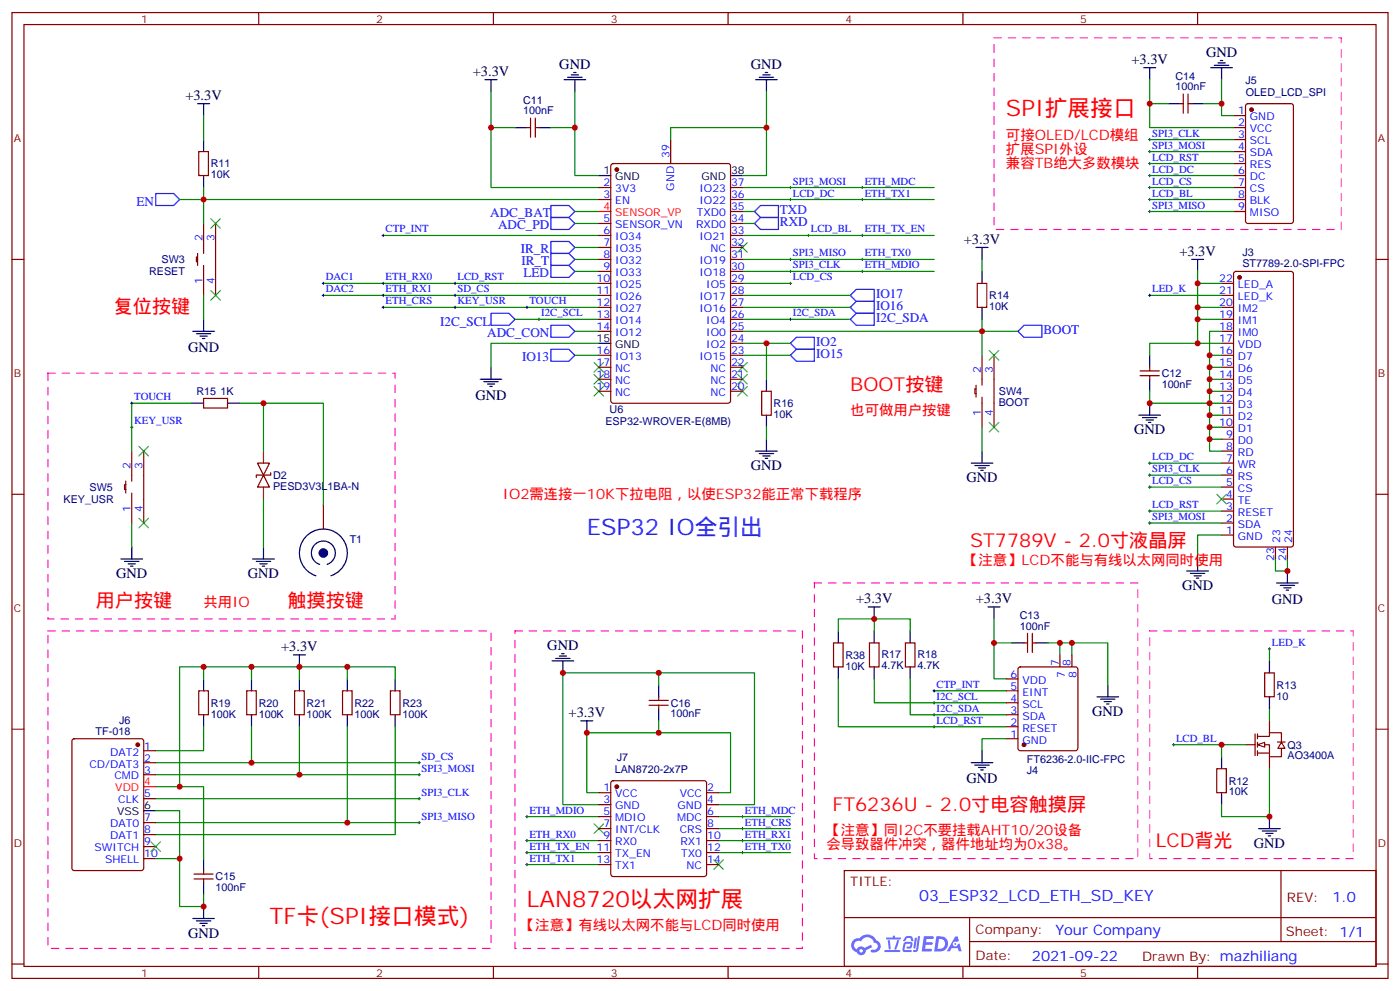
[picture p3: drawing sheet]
<svg xmlns="http://www.w3.org/2000/svg" width="412mm" height="292mm" viewBox="0 0 412 292" stroke-linecap="round" stroke-linejoin="round" font-family="sans-serif">
<g fill="none" stroke="#870000" stroke-width=".35">
<path d="M3.5 3.7h405.4v284.3h-405.4zM7.1 7.2h398.2v277.3h-398.2zM76.2 3.7v3.5M145.3 3.7v3.5M214.5 3.7v3.5M283.6 3.7v3.5M352.8 3.7v3.5M3.5 76.4h3.6M405.3 76.4h3.6M3.5 145.5h3.6M405.3 145.5h3.6M3.5 214.7h3.6"/>
<path d="M405.3 214.7h3.6M248.7 256.3h156.6v28.2h-156.6zM377.3 256.3v20.9M248.7 270.1h156.5M285.6 277.2h119.6M285.6 270.1v14.2M3.5 283.8h3.6M76.2 284.5v3.5M145.3 284.5v3.5M214.5 284.5v3.5M283.6 284.5v3.5M352.8 284.5v3.5"/>
<path d="M405.3 283.8h3.6"/>
</g>
<g fill="#5487ff">
<path d="M272.1 275.6h2.6l.3 .2-.1 .6h-2l-.1 1h1.6l.4 .4-.4 .3h-1.7l-.2 1.2 1.8 .1 .3 .3-.2 .4h-2.9z"/>
<path d="M281.4 275.7h.7l.4 1.3-.7 .3a.74 .74 0 0 0-1.1 .3 .74 .74 0 0 0 .5 1.1 .74 .74 0 0 0 .9-.7l.5-.3 .7 2.4h-.9l-.2-1h-1.9l-.5 1h-.9z"/>
<path d="M269.5 276.1h.6l-.4 2.9a.31 .31 0 0 1-.3 .3 .31 .31 0 0 1-.3-.3z"/>
<path d="M270.4 275.6h.6l-.5 4a.89 .89 0 0 1-.7 .7 .89 .89 0 0 1-.9-.3l1-.5z"/>
<path d="M266.8 275.8l.6-.2 1.2 .1 .5 1.3-.6 .1-.4-.9-1 .1a.95 .95 0 0 1-1 .8l-.1-.2z"/>
<path d="M266.4 277.5l1.8-.2a1.04 1.04 0 0 1 .6 1.1 1.04 1.04 0 0 1-.8 .9h-.7a.29 .29 0 0 1-.3-.4 .29 .29 0 0 1 .3-.2h.7l.2-.8h-1.4l-.4 1.7 1.9 .1a.29 .29 0 0 1 .3 .3 .29 .29 0 0 1-.3 .3h-2l-.4-.3 .2-2.1z"/>
<path d="M260.5 279.7h4.4a.3 .3 0 0 1 .3 .3 .3 .3 0 0 1-.3 .3h-4.3z"/>
<path d="M264.3 276.8h.6l-.5 1.6a1.02 1.02 0 0 1-.7 1.2l-.2-.3z"/>
<path d="M261.5 276.8h.6l.3 2.4-.3 .3-.3-.2z"/>
<path d="M261.1 276h1.9l.2-.5h.5l-.1 .5h1.5a.29 .29 0 0 1 .3 .3 .29 .29 0 0 1-.3 .3h-3.9z"/>
<path d="M275.8 275.6l-.6 4.5h1.4a2.27 2.27 0 0 0 2.7-2.3 2.27 2.27 0 0 0-2.7-2.2zM276.6 276.4a1.5 1.5 0 0 1 1.8 1.6 1.5 1.5 0 0 1-1.9 1.3h-.3z"/>
<path d="M251.4 276.8a2.09 2.09 0 0 0 1 3.5 1.37 1.37 0 0 0 1.5 .9 1.37 1.37 0 0 0 1.1-1.4l2-1-.5-.7-1.8 1a1.4 1.4 0 0 0-2.3 .4 1.32 1.32 0 0 1-.6-1.9 1.32 1.32 0 0 1 1.9-.4 2.02 2.02 0 0 1 2-1.3 2.02 2.02 0 0 1 1.8 1.6 1.09 1.09 0 0 1 1.1 1.4 1.09 1.09 0 0 1-1.6 .7 .41 .41 0 0 0-.5 .3 .41 .41 0 0 0 .4 .5 1.89 1.89 0 0 0 2.4-1.2 1.89 1.89 0 0 0-1.2-2.4 2.98 2.98 0 0 0-5-.6l-1 .1zM253.2 279.9a.52 .52 0 0 1 1 0 .52 .52 0 0 1-1 0z"/>
<circle cx="281.4" cy="277.9" r=".28"/>
</g>
<path d="M175 113.8l2.8 2.8M175 110.2l2.8 2.9M175 106.7l2.8 2.8M177.8 113.8l-2.8 2.8M177.8 110.2l-2.8 2.9M177.8 106.7l-2.8 2.8M217.3 113.8l2.8 2.8M217.3 110.2l2.8 2.9M217.3 106.7l2.8 2.8M220.1 113.8l-2.8 2.8M220.1 110.2l-2.8 2.9M220.1 106.7l-2.8 2.8" fill="none" stroke="#3c3" stroke-width=".35"/>
<g fill="none" stroke="#870000" stroke-width=".35">
<path d="M155.2 37.6h1.1M156.3 34.7v5.7M157.7 34.7v5.7M157.7 37.6h1M58.6 44.6h2.8v7.1h-2.8zM58.2 75.7h-.3v1.4h.3M58.2 74.6v3.5M60 65.8v8.8M60 78.1v8.9M63.5 65.8v21.2M359.8 83.4h3.6M359.8 87h3.6"/>
<path d="M359.8 90.5h3.6M359.8 94h3.6M359.8 97.5h3.6M363.6 80.1l.5-.2h16.2l.6 .4 .1 80-.2 .5-.5 .2h-16.2l-.5-.2-.2-.5v-79.7zM359.8 101.1h3.6M359.8 104.6h3.6M359.8 108.1h3.6M359.8 111.7h3.6M359.8 115.2h3.6M359.8 118.7h3.6M359.8 122.2h3.6M359.8 125.8h3.6"/>
<path d="M359.8 129.3h3.6M359.8 132.8h3.6M359.8 136.3h3.6M359.8 139.9h3.6M359.8 143.4h3.6M359.8 146.9h3.6M359.8 150.5h3.6M359.8 154h3.6M359.8 157.5h3.6M375.7 161v3.6M379.2 161v3.6M366.9 219.3h2.8"/>
<path d="M369.7 216.1v6.3M370.4 219.3h3.5v3.5h3.6v-2.5M370.4 216.8h3.5v-1.1h3.6v2.8M370.4 216.1v1.4M370.4 218.5v1.5M373.9 212.2v3.5M376.3 218.5h2.3M377.5 218.5l1 1.8h-2.1zM370.4 221v1.4M370.4 221.7h3.5M373.9 222.8v3.5"/>
</g>
<g fill="none" stroke="#000" stroke-width=".35">
<path d="M142.9 23.5h3.5M144.6 23.5v3.5M151.7 37.6h3.5M158.7 37.6h3.6M166.2 23.5h6.3M167.2 22.8h4.2M168.3 22h2.1M169 21.3h.7M169.3 23.5v3.5M222.6 23.5h6.4M223.7 22.8h4.2M224.7 22h2.1"/>
<path d="M225.4 21.3h.7M225.8 23.5v3.5M60 41.1v3.5M60 51.7v3.5M56.8 97.5h6.3M57.9 98.2h4.2M58.9 99h2.1M59.6 99.7h.7M60 94v3.5M141.5 111.7h6.3M142.5 112.4h4.3M143.6 113.1h2.1"/>
<path d="M144.3 113.8h.7M144.6 108.1v3.6"/>
</g>
<path d="M144.6 27v28.2h31.8M144.6 37.6h7.1M162.3 37.6h7M169.3 27v24.7h7.1M225.8 27v24.7h-7.1M52.9 58.7h7.1v7.1M60 55.2v3.5h116.4M169.3 62.3h7.1M169.3 65.8h7.1M95.2 83.4h81.2M95.2 87h81.2M112.9 90.5h63.5" fill="none" stroke="#008700" stroke-width=".35"/>
<path d="M45.9 57h5.3l1.7 1.7-1.7 1.8h-5.3zM162.3 60.5h5.3l1.7 1.8-1.7 1.7h-5.3zM162.3 64h5.3l1.7 1.8-1.7 1.8h-5.3zM162.3 71.1h5.3l1.7 1.7-1.7 1.8h-5.3zM162.3 74.6h5.3l1.7 1.8-1.7 1.7h-5.3zM162.3 78.1h5.3l1.7 1.8-1.7 1.8h-5.3zM162.3 95.8h5.3l1.7 1.7-1.7 1.8h-5.3zM250.5 87l1.7-1.8h5.3v3.5h-5.3zM250.5 90.5l1.7-1.8h5.3v3.6h-5.3z" fill="none" stroke="#00f" stroke-width=".35"/>
<g fill="none" stroke="#000" stroke-width=".29">
<path d="M232.5 58.7h.7M232.8 58.4v.7M253.6 55.2h.8M253.6 58.7h.8M254 54.9v.7M254 58.4v.7M237.8 69.3h.7M238.1 69v.7M253.6 69.3h.8M253.6 76.4h.8M253.6 79.9h.8M254 69v.7"/>
<path d="M254 76v.7M254 79.6v.7M112.5 83.4h.7M112.5 87h.7M112.5 90.5h.7M112.9 83.1v.7M112.9 86.6v.7M112.9 90.1v.7M133.7 83.4h.7M133.7 87h.7M133.7 90.5h.7M134.1 83.1v.7"/>
<path d="M134.1 86.6v.7M134.1 90.1v.7M232.5 83.4h.7M232.8 83.1v.7M38.5 125.8h.7M38.8 125.4v.7M338.3 136.3h.7M338.7 136v.7M338.3 143.4h.7M338.3 150.5h.7M338.7 143.1v.7M338.7 150.1v.7"/>
<path d="M345.4 219.3h.7M345.7 218.9v.7M123.1 224.5h.7M123.5 224.2v.7M154.9 240.4h.7M154.9 251h.7M154.9 254.5h.7M154.9 247.5h.7M155.2 240.1v.7M155.2 247.1v.7M155.2 250.6v.8M155.2 254.2v.7"/>
<path d="M218.4 240.4h.7M218.4 251h.7M218.4 243.9h.7M218.4 247.5h.7M218.7 240.1v.7M218.7 243.6v.7M218.7 247.1v.7M218.7 250.6v.8"/>
</g>
<circle cx="365.1" cy="81.7" r=".53" fill="#870000" stroke="#870000" stroke-width=".35"/>
<path d="M370.4 219.3l2.1-.8v1.5z" fill="#fff" stroke="#870000" stroke-width=".35"/>
<g fill="none" stroke="#000" stroke-width=".35">
<path d="M336.9 19.9h3.5M338.7 19.9v3.6M356.7 19.9h6.3M357.7 19.2h4.2M358.8 18.5h2.1M359.5 17.8h.7M359.8 19.9v3.6M58.2 30.5h3.5M60 30.5v3.5M344 30.5h3.5M351 30.5h3.5M176.4 51.7h3.5"/>
<path d="M215.2 51.7h3.5M287.5 72.8h3.5M289.3 72.8v3.6M289.3 79.9v3.5M351 76.4h3.5M352.8 76.4v3.5M289.3 90.5v3.5M56.4 118.7h3.6M67 118.7h3.6M176.4 101.1h3.5M225.8 111.7v3.5M338.7 104.6v3.5"/>
<path d="M338.7 111.7v3.5M338.7 118.7v3.5M222.6 132.8h6.4M223.7 133.5h4.2M224.7 134.2h2.1M225.4 134.9h.7M225.8 122.2v3.6M225.8 129.3v3.5M286.1 136.3h6.4M287.2 137.1h4.2M288.2 137.8h2.1M288.9 138.5h.7"/>
<path d="M289.3 132.8v3.5M335.5 122.2h6.3M336.5 122.9h4.3M337.6 123.6h2.1M338.3 124.4h.7M35.6 164.6h6.4M36.7 165.3h4.2M37.7 166h2.2M38.5 166.7h.7M38.8 161v3.6M74.4 164.6h6.4M75.5 165.3h4.2"/>
<path d="M76.6 166h2.1M77.3 166.7h.7M77.6 161v3.6M96.4 166.2a3.5 3.5 0 0 0 1.7-5.5 3.5 3.5 0 0 0-5.7 0 3.5 3.5 0 0 0 1.8 5.5M97.5 169.5a7.1 7.1 0 0 0 3.4-10.9 7.1 7.1 0 0 0-11.4 .1 7.1 7.1 0 0 0 3.5 10.8M255.8 178.7h3.5M257.5 178.7v3.5M291 178.7h3.6M292.8 178.7v3.5M349.6 168.1h6.4M350.7 168.8h4.2M351.7 169.5h2.1"/>
<path d="M352.4 170.2h.7M352.8 164.6v3.5M376.1 171.6h6.3M377.1 172.3h4.3M378.2 173h2.1M378.9 173.7h.7M379.2 168.1v3.5M60 199.8v3.6M74.1 199.8v3.6M86.4 192.8h3.6M88.2 192.8v3.5M88.2 199.8v3.6"/>
<path d="M102.3 199.8v3.6M116.4 199.8v3.6M162.6 194.6h6.4M163.7 193.9h4.2M164.7 193.1h2.2M165.5 192.4h.7M165.8 194.6v3.5M246.9 185.7v3.6M246.9 196.3v3.5M257.5 185.7v3.6M257.5 196.3v3.5M268.1 185.7v3.6"/>
<path d="M268.1 196.3v3.5M298.1 189.3h3.5M305.2 189.3h3.5M373.9 194.6v3.5M60 210.4v3.6M74.1 210.4v3.6M88.2 210.4v3.6M102.3 210.4v3.6M116.4 210.4v3.6M171.1 212.2h3.5M172.9 212.2v3.5M194 201.6v3.5"/>
<path d="M194 208.7v3.5M323.1 205.1h6.4M324.2 205.8h4.2M325.3 206.6h2.1M326 207.3h.7M326.3 201.6v3.5M373.9 205.1v3.6M42.3 238.7h3.6M286.1 224.5h6.4M287.2 225.2h4.2M288.2 226h2.1M288.9 226.7h.7"/>
<path d="M289.3 221v3.5M359.8 222.8v3.5M359.8 233.4v3.5M60 252.8v3.5M60 259.8v3.5M370.8 243.9h6.3M371.8 244.7h4.3M372.9 245.4h2.1M373.6 246.1h.7M373.9 240.4v3.5M56.8 270.4h6.3M57.9 271.1h4.2"/>
<path d="M58.9 271.8h2.1M59.6 272.5h.7M60 266.9v3.5"/>
</g>
<g fill="none" stroke="#870000" stroke-width=".35">
<path d="M347.5 30.5h1M348.5 27.7v5.6M350 27.7v5.6M350 30.5h1M363.4 34h3.5M363.4 37.6h3.5M367.1 30.7l.5-.2h12.7l.6 .4 .1 34.2-.5 .6-12.9 .1-.7-.5v-34.1zM176.4 55.2h3.5M176.4 58.7h3.5M180.2 48.4l.4-.2h33.9l.6 .4 .1 69.4-.5 .7h-34.1l-.6-.5-.1-69.3zM197.6 41.1v7.1M215.2 55.2h3.5"/>
<path d="M215.2 58.7h3.5M363.4 41.1h3.5M363.4 44.6h3.5M363.4 48.2h3.5M363.4 51.7h3.5M363.4 55.2h3.5M363.4 58.7h3.5M176.4 65.8h3.5M176.4 69.3h3.5M176.4 72.8h3.5M176.4 76.4h3.5M176.4 79.9h3.5"/>
<path d="M215.2 62.3h3.5M215.2 65.8h3.5M215.2 69.3h3.5M215.2 72.8h3.5M215.2 76.4h3.5M215.2 79.9h3.5M363.4 62.3h3.5M176.4 83.4h3.5M176.4 87h3.5M176.4 90.5h3.5M176.4 94h3.5M176.4 97.5h3.5"/>
<path d="M215.2 83.4h3.5M215.2 87h3.5M215.2 90.5h3.5M215.2 94h3.5M215.2 97.5h3.5M287.9 83.4h2.8v7.1h-2.8zM60 117.3h7v2.8h-7zM176.4 104.6h3.5M176.4 108.1h3.5M176.4 111.7h3.5M176.4 115.2h3.5M215.2 101.1h3.5"/>
<path d="M215.2 104.6h3.5M215.2 108.1h3.5M215.2 111.7h3.5M215.2 115.2h3.5M224.4 115.2h2.8v7h-2.8zM287.5 114.5h-.3v1.4h.3M287.5 113.4v3.5M289.3 104.6v8.8M289.3 116.9v8.9M292.8 104.6v21.2M335.8 110.6h5.7M335.8 109.2h5.7"/>
<path d="M338.7 108.1v1.1M338.7 110.6v1.1M38.8 132.8v8.8M42.3 132.8v21.2M75.8 136.3h3.6l-1.8 3.6zM77.6 139.9l1.8 3.5h-3.6zM79.7 139.2v.7h-4.2v.7M37 142.7h-.3v1.4h.3M37 141.6v3.6M38.8 145.2v8.8M95.2 148.7v7.1M245.5 189.3h2.9v7h-2.9z"/>
<path d="M256.1 189.3h2.8v7h-2.8zM266.7 189.3h2.8v7h-2.8zM296.3 199.8h3.6M300.1 196.5l.5-.2h16.2l.5 .2 .2 .5v23.3l-.2 .5-.5 .2h-16.2l-.5-.2-.2-.5v-23.3zM301.6 189.3h1.1M302.7 186.4v5.7M304.1 186.4v5.7M304.1 189.3h1.1M312.2 192.8v3.5M315.7 192.8v3.5M372.5 198.1h2.9v7h-2.9zM21.4 217.7l.5-.2h19.7l.7 .4v37.7l-.4 .6-20 .1-.7-.5v-37.6z"/>
<path d="M58.6 203.4h2.8v7h-2.8zM72.7 203.4h2.8v7h-2.8zM86.8 203.4h2.8v7h-2.8zM100.9 203.4h2.8v7h-2.8zM115 203.4h2.8v7h-2.8zM191.2 207.6h5.6M191.2 206.2h5.6M194 205.1v1.1M194 207.6v1.1M296.3 217.5h3.6M296.3 214h3.6M296.3 210.4h3.6"/>
<path d="M296.3 206.9h3.6M296.3 203.4h3.6M42.3 221h3.6M42.3 224.5h3.6M42.3 228.1h3.6M42.3 235.1h3.6M176.4 233.4h3.5M176.4 236.9h3.5M180.2 230l.4-.2h26.8l.5 .2 .2 .5v26.9l-.2 .5-.5 .2h-26.8l-.5-.3-.2-.4v-26.9zM208.1 233.4h3.6M208.1 236.9h3.6M358.4 226.3h2.8v7.1h-2.8z"/>
<path d="M42.3 242.2h3.6M42.3 245.7h3.6M42.3 249.2h3.6M42.3 252.8h3.6M57.1 258.8h5.7M57.1 257.4h5.7M60 256.3v1.1M60 258.8v1M176.4 254.5h3.5M176.4 251h3.5M176.4 240.4h3.5M176.4 247.5h3.5"/>
<path d="M176.4 243.9h3.5M208.1 254.5h3.6M208.1 251h3.6M208.1 240.4h3.6M208.1 247.5h3.6M208.1 243.9h3.6"/>
</g>
<g fill="none" stroke="#008700" stroke-width=".35">
<path d="M60 34v7.1M225.8 37.6h-28.2v3.5M338.7 23.5v14.1h24.7M338.7 30.5h5.3M354.5 30.5h5.3M359.8 23.5v10.5h3.6M218.7 58.7h56.5M218.7 55.2h56.5M338.7 58.7h24.7M338.7 55.2h24.7M338.7 41.1h24.7M338.7 44.6h24.7"/>
<path d="M338.7 48.2h24.7M338.7 51.7h24.7M112.9 69.3h63.5M169.3 76.4h7.1M169.3 79.9h7.1M169.3 72.8h7.1M218.7 69.3h56.5M218.7 76.4h56.5M218.7 79.9h56.5M218.7 62.3h3.5M218.7 65.8h3.5M289.3 76.4v3.5"/>
<path d="M338.7 62.3h24.7M352.8 79.9v3.5h7M60 87v7M151.7 94h24.7M169.3 97.5h7.1M218.7 87h31.8M218.7 90.5h31.8M218.7 83.4h14.1M218.7 94h31.8M218.7 97.5h81.2M289.3 94v10.6M338.7 87h21.1"/>
<path d="M352.8 83.4v7.1h7M352.8 90.5v3.5h7M352.8 94v7.1h7M359.8 97.5h-3.5v7.1h3.5M56.4 118.7h-17.6v14.1M70.6 118.7h24.6v30M77.6 118.7v14.1M169.3 104.6h7.1M176.4 101.1h-31.8v7M218.7 101.1h14.1M218.7 104.6h14.1M225.8 101.1v10.6"/>
<path d="M338.7 115.2v3.5h17.6v3.5h3.5M352.8 101.1h-14.1v3.5M356.3 104.6v3.5h3.5M356.3 108.1v3.6h3.5M356.3 111.7v3.5h3.5M356.3 115.2v3.5h3.5M225.8 125.8v3.5M289.3 125.8v7M338.7 139.9h21.1M338.7 136.3h21.1M356.3 122.2v3.6h3.5M356.3 125.8v3.5h3.5"/>
<path d="M356.3 129.3v3.5h3.5M38.8 154v7M77.6 146.9v14.1M338.7 154h21.1M338.7 150.5h21.1M338.7 143.4h21.1M359.8 157.5h-7v7.1M375.7 164.6v3.5h3.5v-3.5M60 199.8v-3.5h14.1v3.5M60 196.3h-7.1v35.3h-7M74.1 196.3h14.1v3.5M88.2 196.3h14.1v3.5"/>
<path d="M102.3 196.3h14.1v3.5M194 198.1v3.5M246.9 199.8v14.2h49.4M246.9 185.7v-3.5h21.2v3.5M257.5 199.8v7.1h38.8M257.5 182.2v3.5M268.1 199.8v10.6h28.2M292.8 182.2v17.6h3.5M292.8 189.3h5.3M308.7 189.3h3.5M315.7 192.8v-3.5h10.6v12.3M315.7 189.3h-3.5v3.5"/>
<path d="M373.9 191v3.6M60 214v7h-14.1M74.1 214v10.5h-28.2M88.2 214v14.1h-42.3M102.3 214v28.2h-56.4M116.4 214v31.7h-70.5M194 212.2v3.5M275.2 203.4h21.1M296.3 217.5h-7v3.5M345.7 219.3h21.2M359.8 219.3v3.5M373.9 208.7v3.5"/>
<path d="M45.9 238.7h7v28.2h7.1v-3.6M45.9 235.1h77.6M52.9 231.6h7.1v21.2M74.1 224.5h49.4M88.2 228.1h35.3M176.4 233.4h-3.5v-17.7h42.3v17.7h-3.5M176.4 236.9h-10.6v-38.8h56.4v38.8h-10.5M373.9 226.3v14.1h-14.1v-3.5M45.9 252.8h7M102.3 242.2h21.2M155.2 240.4h21.2M155.2 247.5h21.2"/>
<path d="M155.2 251h21.2M155.2 254.5h21.2M211.7 240.4h21.1M211.7 247.5h21.1M211.7 251h21.1M211.7 243.9h21.1"/>
</g>
<g fill="none" stroke="#000" stroke-width=".29">
<path d="M232.5 55.2h.7M232.8 54.9v.7M338.3 55.2h.7M338.3 51.7h.7M338.3 41.1h.7M338.3 48.2h.7M338.3 44.6h.7M338.3 58.7h.7M338.7 40.7v.8M338.7 44.3v.7M338.7 47.8v.7M338.7 51.3v.7"/>
<path d="M338.7 54.9v.7M338.7 58.4v.7M112.5 69.3h.7M112.9 69v.7M232.5 79.9h.7M232.5 76.4h.7M232.8 76v.7M232.8 79.6v.7M338.3 62.3h.7M338.7 61.9v.7M94.9 87h.7M94.9 83.4h.7"/>
<path d="M95.2 83.1v.7M95.2 86.6v.7M154.9 90.5h.7M155.2 90.1v.7M158.4 94h.7M158.7 93.7v.7M232.5 94h.7M232.8 93.7v.7M338.3 87h.7M338.7 86.6v.7M38.5 118.7h.7M38.8 118.4v.7"/>
<path d="M338.3 139.9h.7M338.7 139.5v.7M338.3 154h.7M338.7 153.6v.7M373.6 191h.7M373.9 190.7v.7M274.8 206.9h.7M274.8 210.4h.7M274.8 214h.7M274.8 203.4h.7M275.2 203v.7M275.2 206.6v.7"/>
<path d="M275.2 210.1v.7M275.2 213.6v.7M123.1 228.1h.7M123.1 235.1h.7M123.5 227.7v.7M123.5 234.8v.7M123.1 242.2h.7M123.5 241.8v.7"/>
</g>
<g fill="none" stroke="#3c3" stroke-width=".35">
<path d="M62.1 64.4l2.8 2.8M64.9 64.4l-2.8 2.8M217.3 71.4l2.8 2.9M220.1 71.4l-2.8 2.9M62.1 85.5l2.8 2.9M64.9 85.5l-2.8 2.9M291.4 103.2l2.8 2.8M294.2 103.2l-2.8 2.8M40.9 131.4l2.8 2.8M43.7 131.4l-2.8 2.8M291.4 124.4l2.8 2.8M294.2 124.4l-2.8 2.8"/>
<path d="M40.9 152.6l2.8 2.8M43.7 152.6l-2.8 2.8M358.4 145.5l2.8 2.8M361.2 145.5l-2.8 2.8M44.4 247.8l2.9 2.8M47.3 247.8l-2.9 2.8M175 242.5l2.8 2.9M177.8 242.5l-2.8 2.9M210.3 253.1l2.8 2.8M213.1 253.1l-2.8 2.8"/>
</g>
<path d="M222.2 65.8l1.8-1.8h5.3v3.6h-5.3zM222.2 62.3l1.8-1.8h5.3v3.5h-5.3zM144.6 92.3h5.3l1.8 1.7-1.8 1.8h-5.3zM250.5 94l1.7-1.7h5.3v3.5h-5.3zM299.9 97.5l1.7-1.7h5.3v3.5h-5.3zM162.3 102.8h5.3l1.7 1.8-1.7 1.8h-5.3zM232.8 104.6l1.8-1.8h5.3v3.6h-5.3zM232.8 101.1l1.8-1.8h5.3v3.5h-5.3z" fill="none" stroke="#00f" stroke-width=".35"/>
<path d="M77.6 132.8v3.5M77.6 143.4v3.5" fill="none" stroke="#8c2424" stroke-width=".35"/>
<g fill="#870000" stroke="#870000" stroke-width=".35">
<circle cx="368.7" cy="32.3" r=".53"/>
<circle cx="40.6" cy="219.3" r=".53"/>
<circle cx="181.7" cy="231.6" r=".53"/>
<circle cx="301.6" cy="219.3" r=".53"/>
<circle cx="181.7" cy="49.9" r=".53"/>
</g>
<circle cx="95.3" cy="162.8" r=".71" fill="none" stroke="#000" stroke-width="1.4"/>
<path d="M176.4 62.3h3.5M42.3 231.6h3.6" fill="none" stroke="#f00" stroke-width=".35"/>
<path d="M292.8 11.1h102.3v56.5h-102.3zM14.1 109.9h102.3v72.3h-102.3zM239.9 171.6h95.2v81.2h-95.2zM14.1 185.7h130.5v93.5h-130.5zM151.7 185.7h84.7v93.5h-84.7zM338.7 185.7h59.9v67.1h-59.9z" fill="none" stroke="#f0f" stroke-width=".35" stroke-dasharray="2.1 2.1"/>
<g fill="#c00">
<circle cx="144.6" cy="37.6" r=".88"/>
<circle cx="60" cy="58.7" r=".88"/>
<circle cx="169.3" cy="37.6" r=".88"/>
<circle cx="359.8" cy="219.3" r=".88"/>
<circle cx="373.9" cy="240.4" r=".88"/>
<circle cx="352.8" cy="83.4" r=".88"/>
<circle cx="352.8" cy="90.5" r=".88"/>
<circle cx="352.8" cy="94" r=".88"/>
<circle cx="356.3" cy="104.6" r=".88"/>
<circle cx="356.3" cy="108.1" r=".88"/>
<circle cx="356.3" cy="111.7" r=".88"/>
<circle cx="356.3" cy="115.2" r=".88"/>
<circle cx="356.3" cy="118.7" r=".88"/>
<circle cx="356.3" cy="122.2" r=".88"/>
<circle cx="356.3" cy="125.8" r=".88"/>
<circle cx="352.8" cy="101.1" r=".88"/>
<circle cx="338.7" cy="118.7" r=".88"/>
<circle cx="356.3" cy="129.3" r=".88"/>
<circle cx="289.3" cy="97.5" r=".88"/>
<circle cx="77.6" cy="118.7" r=".88"/>
<circle cx="225.8" cy="101.1" r=".88"/>
<circle cx="315.7" cy="189.3" r=".88"/>
<circle cx="292.8" cy="189.3" r=".88"/>
<circle cx="312.2" cy="189.3" r=".88"/>
<circle cx="338.7" cy="30.5" r=".88"/>
<circle cx="359.8" cy="30.5" r=".88"/>
<circle cx="74.1" cy="196.3" r=".88"/>
<circle cx="88.2" cy="196.3" r=".88"/>
<circle cx="102.3" cy="196.3" r=".88"/>
<circle cx="60" cy="196.3" r=".88"/>
<circle cx="52.9" cy="231.6" r=".88"/>
<circle cx="60" cy="266.9" r=".88"/>
<circle cx="88.2" cy="228.1" r=".88"/>
<circle cx="102.3" cy="242.2" r=".88"/>
<circle cx="74.1" cy="224.5" r=".88"/>
<circle cx="172.9" cy="215.7" r=".88"/>
<circle cx="194" cy="198.1" r=".88"/>
<circle cx="194" cy="215.7" r=".88"/>
<circle cx="165.8" cy="198.1" r=".88"/>
<circle cx="379.2" cy="168.1" r=".88"/>
<circle cx="52.9" cy="252.8" r=".88"/>
<circle cx="257.5" cy="182.2" r=".88"/>
<circle cx="225.8" cy="37.6" r=".88"/>
</g>
<g font-size="6.7" fill="#f00">
<text x="296.3" y="34">SPI扩展接口</text>
<text x="155.2" y="266.9">LAN8720以太网扩展</text>
<text x="79.4" y="272.2">TF卡(SPI接口模式)</text>
</g>
<text font-size="6.7" fill="#00f" x="172.9" y="157.5">ESP32 IO全引出</text>
<g font-size="5.6" fill="#f00">
<text x="33.5" y="92.3">复位按键</text>
<text x="250.5" y="115.2">BOOT按键</text>
<text x="285.8" y="161">ST7789V - 2.0寸液晶屏</text>
<text x="28.2" y="178.7">用户按键</text>
<text x="84.7" y="178.7">触摸按键</text>
<text x="245.2" y="238.7">FT6236U - 2.0寸电容触摸屏</text>
<text x="340.4" y="249.2">LCD背光</text>
</g>
<text font-size="4.6" fill="#00f" x="270.8" y="265.3">03_ESP32_LCD_ETH_SD_KEY</text>
<g font-size="4.2">
<text x="355.3" y="16.7">GND</text>
<text x="139.3" y="22.4">+3.3V</text>
<text x="164.8" y="20.3">GND</text>
<text x="221.2" y="20.3">GND</text>
<text x="333.3" y="18.8">+3.3V</text>
<text x="54.6" y="29.5">+3.3V</text>
<text x="283.9" y="71.8">+3.3V</text>
<text x="347.4" y="75.3">+3.3V</text>
<text x="55.4" y="103.6">GND</text>
<text x="140.1" y="117.6">GND</text>
<text x="334.1" y="127.9">GND</text>
<text x="221.2" y="138.5">GND</text>
<text x="284.7" y="142">GND</text>
<text x="34.2" y="170.2">GND</text>
<text x="73" y="170.2">GND</text>
<text x="348.2" y="173.7">GND</text>
<text x="252.2" y="177.6">+3.3V</text>
<text x="287.4" y="177.6">+3.3V</text>
<text x="374.7" y="177.7">GND</text>
<text x="82.8" y="191.8">+3.3V</text>
<text x="161.2" y="191.4">GND</text>
<text x="167.5" y="211.1">+3.3V</text>
<text x="321.7" y="210.8">GND</text>
<text x="284.7" y="230.6">GND</text>
<text x="369.4" y="249.6">GND</text>
<text x="55.4" y="276">GND</text>
</g>
<g font-size="4.2" fill="#f00">
<text x="296.3" y="41.1">可接OLED/LCD模组</text>
<text x="296.3" y="45.3">扩展SPI外设</text>
<text x="296.3" y="49.6">兼容TB绝大多数模块</text>
<text x="250.5" y="122.2">也可做用户按键</text>
<text x="148.2" y="146.9">IO2需连接一10K下拉电阻，以使ESP32能正常下载程序</text>
<text x="284" y="166.3">【注意】LCD不能与有线以太网同时使用</text>
<text x="60" y="178.7">共用IO</text>
<text x="243.4" y="245.7">【注意】同I2C不要挂载AHT10/20设备</text>
<text x="243.4" y="249.9">会导致器件冲突，器件地址均为0x38。</text>
<text x="153.5" y="273.9">【注意】有线以太网不能与LCD同时使用</text>
</g>
<g font-size="4.2" fill="#00f">
<text x="392.5" y="265.6">1.0</text>
<text x="310.9" y="275.1">Your Company</text>
<text x="304" y="282.9">2021-09-22</text>
</g>
<g font-size="3.9" fill="#00f">
<text x="40.2" y="60.5">EN</text>
<text x="144.4" y="64">ADC_BAT</text>
<text x="229.7" y="63">TXD</text>
<text x="146.7" y="67.6">ADC_PD</text>
<text x="229.7" y="66.5">RXD</text>
<text x="153.4" y="74.6">IR_R</text>
<text x="153.6" y="78.1">IR_T</text>
<text x="154.2" y="81.7">LED</text>
<text x="258.1" y="87.7">IO17</text>
<text x="129.6" y="95.9">I2C_SCL</text>
<text x="258.1" y="91.3">IO16</text>
<text x="258.1" y="94.8">I2C_SDA</text>
<text x="143.5" y="99.3">ADC_CON</text>
<text x="240.4" y="101.8">IO2</text>
<text x="307.3" y="98.2">BOOT</text>
<text x="153.8" y="106.4">IO13</text>
<text x="240.4" y="105.3">IO15</text>
</g>
<g font-size="3.9" fill="#800">
<text x="250.5" y="260.9">TITLE:</text>
<text x="379.1" y="265.6">REV:</text>
<text x="287.4" y="275.1">Company:</text>
<text x="378.7" y="275.7">Sheet: 1/1</text>
<text x="287.4" y="282.8">Date:</text>
<text x="336.4" y="282.8">Drawn By: mazhiliang</text>
</g>
<g font-size="3.2" fill="#800">
<text x="41.6" y="6.7">1</text>
<text x="110.8" y="6.7">2</text>
<text x="179.9" y="6.7">3</text>
<text x="249.1" y="6.7">4</text>
<text x="318.2" y="6.7">5</text>
<text x="4.1" y="41.8">A</text>
<text x="405.9" y="41.8">A</text>
<text x="4.1" y="110.9">B</text>
<text x="405.9" y="110.9">B</text>
<text x="4.1" y="180.1">C</text>
<text x="405.9" y="180.1">C</text>
<text x="4.1" y="249.2">D</text>
<text x="405.9" y="249.2">D</text>
<text x="41.6" y="287.5">1</text>
<text x="110.8" y="287.5">2</text>
<text x="179.9" y="287.5">3</text>
<text x="249.1" y="287.5">4</text>
<text x="318.2" y="287.5">5</text>
</g>
<g font-size="3.2" fill="#000080">
<text x="346.2" y="23.5">C14</text>
<text x="346.2" y="26.6">100nF</text>
<text x="366.9" y="24.6">J5</text>
<text x="367" y="28.2">OLED_LCD_SPI</text>
<text x="154.1" y="33.7">100nF</text>
<text x="154.1" y="30.6">C11</text>
<text x="62.1" y="52.5">10K</text>
<text x="62.1" y="49.3">R11</text>
<text x="47.6" y="77.6">SW3</text>
<text x="366" y="75.5">J3</text>
<text x="43.9" y="81">RESET</text>
<text x="366" y="78.7">ST7789-2.0-SPI-FPC</text>
<text x="291.4" y="88.1">R14</text>
<text x="291.4" y="91.3">10K</text>
<text x="342.2" y="111">C12</text>
<text x="57.9" y="116.3">R15</text>
<text x="65" y="116.3">1K</text>
<text x="227.9" y="119.9">R16</text>
<text x="294.2" y="119.5">BOOT</text>
<text x="294.2" y="116.3">SW4</text>
<text x="342.2" y="114.2">100nF</text>
<text x="178.4" y="125.2">ESP32-WROVER-E(8MB)</text>
<text x="179.6" y="121.6">U6</text>
<text x="227.9" y="123">10K</text>
<text x="80.4" y="141">D2</text>
<text x="18.7" y="148">KEY_USR</text>
<text x="26.4" y="144.5">SW5</text>
<text x="80.4" y="144.2">PESD3V3L1BA-N</text>
<text x="103" y="159.9">T1</text>
<text x="300.4" y="185.4">100nF</text>
<text x="300.4" y="182.3">C13</text>
<text x="249.1" y="197.1">10K</text>
<text x="249.1" y="193.9">R38</text>
<text x="259.6" y="197">4.7K</text>
<text x="259.6" y="193.9">R17</text>
<text x="270.2" y="197">4.7K</text>
<text x="270.2" y="193.9">R18</text>
<text x="376.1" y="202.8">R13</text>
<text x="62.1" y="208">R19</text>
<text x="76.2" y="208">R20</text>
<text x="90.3" y="208">R21</text>
<text x="104.4" y="208">R22</text>
<text x="118.5" y="208">R23</text>
<text x="197.6" y="208.1">C16</text>
<text x="376.1" y="205.9">10</text>
<text x="35.1" y="213.1">J6</text>
<text x="62.1" y="211.3">100K</text>
<text x="76.2" y="211.3">100K</text>
<text x="90.3" y="211.3">100K</text>
<text x="104.4" y="211.3">100K</text>
<text x="118.5" y="211.3">100K</text>
<text x="197.6" y="211.2">100nF</text>
<text x="28.2" y="216.3">TF-018</text>
<text x="379.3" y="220.4">Q3</text>
<text x="181.1" y="227.4">LAN8720-2x7P</text>
<text x="181.7" y="223.9">J7</text>
<text x="302.5" y="224.7">FT6236-2.0-IIC-FPC</text>
<text x="302.5" y="227.9">J4</text>
<text x="379.3" y="223.6">AO3400A</text>
<text x="362" y="231">R12</text>
<text x="361.9" y="234.2">10K</text>
<text x="63.5" y="262.4">100nF</text>
<text x="63.5" y="259.2">C15</text>
</g>
<g font-size="3.2" fill="#00f">
<text x="364.7" y="33.7">1</text>
<text x="368.2" y="35.5">GND</text>
<text x="339.4" y="40.2">SPI3_CLK</text>
<text x="364.7" y="37.2">2</text>
<text x="364.7" y="40.7">3</text>
<text x="368.2" y="39">VCC</text>
<text x="197.2" y="46.4" transform="rotate(-90 197.2 46.4)">39</text>
<text x="339.4" y="47.3">LCD_RST</text>
<text x="339.4" y="43.7">SPI3_MOSI</text>
<text x="364.7" y="44.3">4</text>
<text x="364.7" y="47.8">5</text>
<text x="368.2" y="42.5">SCL</text>
<text x="368.2" y="46">SDA</text>
<text x="339.4" y="50.8">LCD_DC</text>
<text x="364.7" y="51.3">6</text>
<text x="368.2" y="49.6">RES</text>
<text x="368.2" y="53.1">DC</text>
<text x="177.7" y="58.4">3</text>
<text x="177.7" y="54.9">2</text>
<text x="181.2" y="56.6">3V3</text>
<text x="198.6" y="56.1" transform="rotate(-90 198.6 56.1)">GND</text>
<text x="206" y="56.6">IO23</text>
<text x="215.4" y="54.9">37</text>
<text x="215.4" y="58.4">36</text>
<text x="233.5" y="57.9">LCD_DC</text>
<text x="233.5" y="54.3">SPI3_MOSI</text>
<text x="254.7" y="54.3">ETH_MDC</text>
<text x="254.7" y="57.9">ETH_TX1</text>
<text x="339.4" y="54.3">LCD_CS</text>
<text x="339.4" y="57.9">LCD_BL</text>
<text x="364.7" y="54.9">7</text>
<text x="364.7" y="58.4">8</text>
<text x="368.2" y="56.6">CS</text>
<text x="177.7" y="65.4">5</text>
<text x="181.2" y="60.1">EN</text>
<text x="205.3" y="63.7">TXD0</text>
<text x="206" y="60.1">IO22</text>
<text x="215.4" y="61.9">35</text>
<text x="215.4" y="65.4">34</text>
<text x="339.4" y="61.4">SPI3_MISO</text>
<text x="364.7" y="61.9">9</text>
<text x="368.2" y="60.1">BLK</text>
<text x="368.2" y="63.7">MISO</text>
<text x="59.6" y="71.1" transform="rotate(-90 59.6 71.1)">2</text>
<text x="63.1" y="71.1" transform="rotate(-90 63.1 71.1)">3</text>
<text x="113.6" y="68.4">CTP_INT</text>
<text x="177.7" y="69">6</text>
<text x="181.2" y="70.7">IO34</text>
<text x="181.2" y="67.2">SENSOR_VN</text>
<text x="205" y="67.2">RXD0</text>
<text x="206" y="70.7">IO21</text>
<text x="215.4" y="69">33</text>
<text x="238.8" y="68.4">LCD_BL</text>
<text x="254.7" y="68.4">ETH_TX_EN</text>
<text x="177.7" y="76">8</text>
<text x="177.7" y="72.5">7</text>
<text x="181.2" y="77.8">IO32</text>
<text x="181.2" y="74.3">IO35</text>
<text x="206" y="77.8">IO19</text>
<text x="209.3" y="74.3">NC</text>
<text x="215.4" y="72.5">32</text>
<text x="215.4" y="76">31</text>
<text x="233.5" y="75.5">SPI3_MISO</text>
<text x="254.7" y="75.5">ETH_TX0</text>
<text x="59.6" y="83.7" transform="rotate(-90 59.6 83.7)">1</text>
<text x="63.1" y="83.7" transform="rotate(-90 63.1 83.7)">4</text>
<text x="96" y="82.6">DAC1</text>
<text x="113.6" y="82.6">ETH_RX0</text>
<text x="134.8" y="82.6">LCD_RST</text>
<text x="175.7" y="83.1">10</text>
<text x="177.7" y="79.6">9</text>
<text x="181.2" y="81.3">IO33</text>
<text x="206" y="81.3">IO18</text>
<text x="215.4" y="79.6">30</text>
<text x="215.4" y="83.1">29</text>
<text x="233.5" y="82.6">LCD_CS</text>
<text x="233.5" y="79">SPI3_CLK</text>
<text x="254.7" y="79">ETH_MDIO</text>
<text x="359.2" y="83.1">22</text>
<text x="96" y="86.1">DAC2</text>
<text x="113.6" y="86.1">ETH_RX1</text>
<text x="113.6" y="89.6">ETH_CRS</text>
<text x="134.8" y="86.1">SD_CS</text>
<text x="134.8" y="89.6">KEY_USR</text>
<text x="155.9" y="89.6">TOUCH</text>
<text x="175.7" y="86.6">11</text>
<text x="181.2" y="88.4">IO26</text>
<text x="181.2" y="84.8">IO25</text>
<text x="206" y="88.4">IO17</text>
<text x="208" y="84.8">IO5</text>
<text x="215.4" y="86.6">28</text>
<text x="339.4" y="86.1">LED_K</text>
<text x="359.2" y="86.6">21</text>
<text x="364.7" y="84.8">LED_A</text>
<text x="364.7" y="88.4">LED_K</text>
<text x="159.5" y="93.1">I2C_SCL</text>
<text x="175.7" y="93.7">13</text>
<text x="175.7" y="90.1">12</text>
<text x="181.2" y="95.4">IO14</text>
<text x="181.2" y="91.9">IO27</text>
<text x="206" y="91.9">IO16</text>
<text x="208" y="95.4">IO4</text>
<text x="215.4" y="90.1">27</text>
<text x="215.4" y="93.7">26</text>
<text x="233.5" y="93.1">I2C_SDA</text>
<text x="359.2" y="90.1">20</text>
<text x="359.2" y="93.7">19</text>
<text x="364.7" y="91.9">IM2</text>
<text x="364.7" y="95.4">IM1</text>
<text x="175.7" y="97.2">14</text>
<text x="181.2" y="99">IO12</text>
<text x="208" y="99">IO0</text>
<text x="215.4" y="97.2">25</text>
<text x="215.4" y="100.7">24</text>
<text x="359.2" y="97.2">18</text>
<text x="359.2" y="100.7">17</text>
<text x="364.7" y="99">IM0</text>
<text x="175.7" y="107.8">17</text>
<text x="175.7" y="104.2">16</text>
<text x="181.2" y="106">IO13</text>
<text x="206" y="106">IO15</text>
<text x="208" y="102.5">IO2</text>
<text x="215.4" y="104.2">23</text>
<text x="215.4" y="107.8">22</text>
<text x="359.2" y="104.2">16</text>
<text x="359.2" y="107.8">15</text>
<text x="364.7" y="102.5">VDD</text>
<text x="364.7" y="106">D7</text>
<text x="175.7" y="111.3">18</text>
<text x="181.2" y="113.1">NC</text>
<text x="181.2" y="109.5">NC</text>
<text x="209.3" y="109.5">NC</text>
<text x="209.3" y="113.1">NC</text>
<text x="215.4" y="111.3">21</text>
<text x="288.9" y="109.9" transform="rotate(-90 288.9 109.9)">2</text>
<text x="292.5" y="109.9" transform="rotate(-90 292.5 109.9)">3</text>
<text x="359.2" y="111.3">14</text>
<text x="364.7" y="109.5">D6</text>
<text x="364.7" y="113.1">D5</text>
<text x="39.5" y="117.8">TOUCH</text>
<text x="175.7" y="114.8">19</text>
<text x="181.2" y="116.6">NC</text>
<text x="209.3" y="116.6">NC</text>
<text x="215.4" y="114.8">20</text>
<text x="359.2" y="114.8">13</text>
<text x="359.2" y="118.4">12</text>
<text x="364.7" y="116.6">D4</text>
<text x="39.5" y="124.9">KEY_USR</text>
<text x="288.9" y="122.5" transform="rotate(-90 288.9 122.5)">1</text>
<text x="292.5" y="122.5" transform="rotate(-90 292.5 122.5)">4</text>
<text x="359.2" y="121.9">11</text>
<text x="359.2" y="125.4">10</text>
<text x="364.7" y="120.1">D3</text>
<text x="364.7" y="123.6">D2</text>
<text x="361.2" y="128.9">9</text>
<text x="364.7" y="127.2">D1</text>
<text x="364.7" y="130.7">D0</text>
<text x="339.4" y="135.5">LCD_DC</text>
<text x="361.2" y="132.5">8</text>
<text x="361.2" y="136">7</text>
<text x="364.7" y="134.2">RD</text>
<text x="364.7" y="137.8">WR</text>
<text x="38.5" y="138.1" transform="rotate(-90 38.5 138.1)">2</text>
<text x="42" y="138.1" transform="rotate(-90 42 138.1)">3</text>
<text x="339.4" y="142.5">LCD_CS</text>
<text x="339.4" y="139">SPI3_CLK</text>
<text x="361.2" y="139.5">6</text>
<text x="361.2" y="143.1">5</text>
<text x="364.7" y="141.3">RS</text>
<text x="339.4" y="149.6">LCD_RST</text>
<text x="361.2" y="146.6">4</text>
<text x="364.7" y="144.8">CS</text>
<text x="364.7" y="148.3">TE</text>
<text x="38.5" y="150.7" transform="rotate(-90 38.5 150.7)">1</text>
<text x="42" y="150.7" transform="rotate(-90 42 150.7)">4</text>
<text x="339.4" y="153.1">SPI3_MOSI</text>
<text x="361.2" y="150.1">3</text>
<text x="361.2" y="153.6">2</text>
<text x="364.7" y="151.9">RESET</text>
<text x="364.7" y="155.4">SDA</text>
<text x="361.2" y="157.2">1</text>
<text x="364.7" y="158.9">GND</text>
<text x="377.1" y="159.7" transform="rotate(-90 377.1 159.7)">23</text>
<text x="380.6" y="159.7" transform="rotate(-90 380.6 159.7)">24</text>
<text x="375.4" y="165.3" transform="rotate(-90 375.4 165.3)">23</text>
<text x="378.9" y="165.3" transform="rotate(-90 378.9 165.3)">24</text>
<text x="374.6" y="190.1">LED_K</text>
<text x="311.9" y="196.1" transform="rotate(-90 311.9 196.1)">7</text>
<text x="315.4" y="196.1" transform="rotate(-90 315.4 196.1)">8</text>
<text x="275.9" y="202.5">CTP_INT</text>
<text x="297.7" y="203">5</text>
<text x="297.7" y="199.5">6</text>
<text x="301.2" y="201.3">VDD</text>
<text x="313.6" y="199.6" transform="rotate(-90 313.6 199.6)">7</text>
<text x="317.1" y="199.6" transform="rotate(-90 317.1 199.6)">8</text>
<text x="275.9" y="206">I2C_SCL</text>
<text x="275.9" y="209.6">I2C_SDA</text>
<text x="297.7" y="206.6">4</text>
<text x="301.2" y="208.3">SCL</text>
<text x="301.2" y="204.8">EINT</text>
<text x="275.9" y="213.1">LCD_RST</text>
<text x="297.7" y="213.6">2</text>
<text x="297.7" y="210.1">3</text>
<text x="301.2" y="215.4">RESET</text>
<text x="301.2" y="211.8">SDA</text>
<text x="42.5" y="220.7">1</text>
<text x="297.7" y="217.1">1</text>
<text x="301.2" y="218.9">GND</text>
<text x="346.4" y="218.4">LCD_BL</text>
<text x="26.3" y="226">CD/DAT3</text>
<text x="32.4" y="222.4">DAT2</text>
<text x="42.5" y="224.2">2</text>
<text x="42.5" y="227.7">3</text>
<text x="124.2" y="223.7">SD_CS</text>
<text x="124.2" y="227.2">SPI3_MOSI</text>
<text x="33.7" y="229.5">CMD</text>
<text x="177.7" y="233">1</text>
<text x="208.3" y="233">2</text>
<text x="34.9" y="236.5">CLK</text>
<text x="42.5" y="234.8">5</text>
<text x="124.2" y="234.2">SPI3_CLK</text>
<text x="155.9" y="239.5">ETH_MDIO</text>
<text x="177.7" y="236.5">3</text>
<text x="181.2" y="234.8">VCC</text>
<text x="181.2" y="238.3">GND</text>
<text x="199.6" y="238.3">GND</text>
<text x="200.2" y="234.8">VCC</text>
<text x="208.3" y="236.5">4</text>
<text x="219.4" y="239.5">ETH_MDC</text>
<text x="32.4" y="243.6">DAT0</text>
<text x="42.5" y="241.8">7</text>
<text x="42.5" y="245.4">8</text>
<text x="124.2" y="241.3">SPI3_MISO</text>
<text x="177.7" y="240.1">5</text>
<text x="177.7" y="243.6">7</text>
<text x="181.2" y="241.8">MDIO</text>
<text x="181.2" y="245.4">INT/CLK</text>
<text x="199.5" y="241.8">MDC</text>
<text x="200.2" y="245.4">CRS</text>
<text x="208.3" y="243.6">8</text>
<text x="208.3" y="240.1">6</text>
<text x="219.4" y="243.1">ETH_CRS</text>
<text x="27.8" y="250.6">SWITCH</text>
<text x="32.4" y="247.1">DAT1</text>
<text x="42.5" y="248.9">9</text>
<text x="155.9" y="250.1">ETH_TX_EN 11</text>
<text x="155.9" y="246.6">ETH_RX0</text>
<text x="177.7" y="247.1">9</text>
<text x="181.2" y="248.9">RX0</text>
<text x="200.4" y="248.9">RX1</text>
<text x="208.3" y="250.6">12</text>
<text x="208.3" y="247.1">10</text>
<text x="219.4" y="250.1">ETH_TX0</text>
<text x="219.4" y="246.6">ETH_RX1</text>
<text x="30.9" y="254.2">SHELL</text>
<text x="42.5" y="252.4">10</text>
<text x="155.9" y="253.6">ETH_TX1</text>
<text x="175.7" y="254.2">13</text>
<text x="181.2" y="252.4">TX_EN</text>
<text x="181.2" y="255.9">TX1</text>
<text x="200.7" y="252.4">TX0</text>
<text x="202.2" y="255.9">NC</text>
<text x="208.3" y="254.2">14</text>
</g>
<g font-size="3.2">
<text x="177.7" y="51.3">1</text>
<text x="181.2" y="53.1">GND</text>
<text x="206.6" y="53.1">GND</text>
<text x="215.4" y="51.3">38</text>
<text x="175.7" y="100.7">15</text>
<text x="181.2" y="102.5">GND</text>
<text x="42.5" y="238.3">6</text>
<text x="34.5" y="240.1">VSS</text>
</g>
<g font-size="3.2" fill="#f00">
<text x="177.7" y="61.9">4</text>
<text x="181.2" y="63.7">SENSOR_VP</text>
<text x="34" y="233">VDD</text>
<text x="42.5" y="231.2">4</text>
</g>
</svg>
